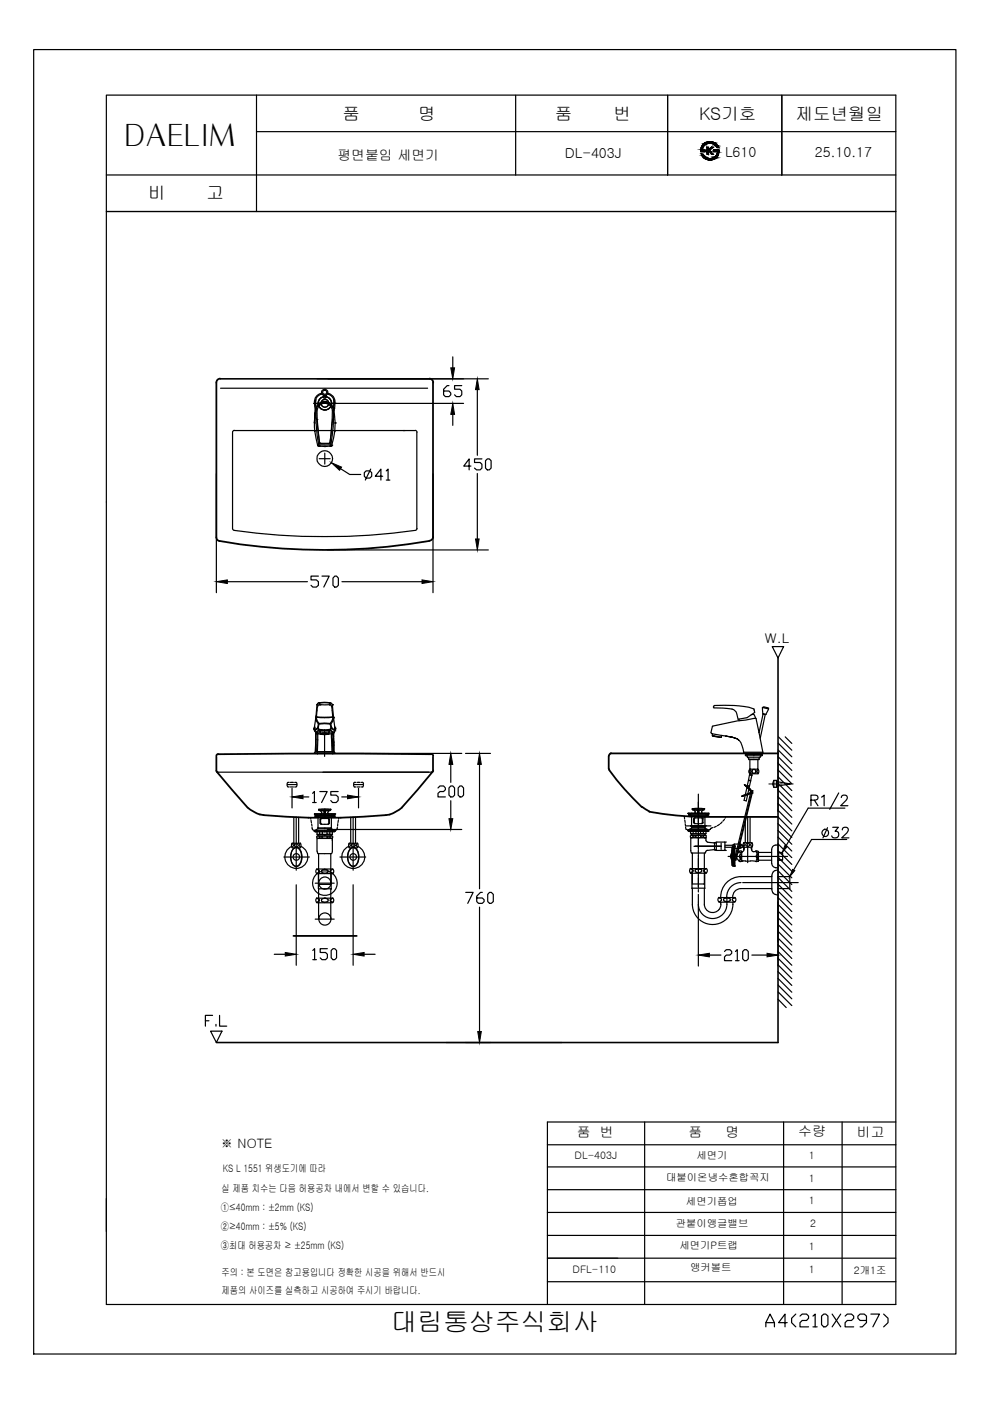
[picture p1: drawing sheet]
<svg xmlns="http://www.w3.org/2000/svg" width="210mm" height="297mm" viewBox="0 0 210 297" stroke-linecap="round" stroke-linejoin="round" font-family="sans-serif">
<!-- layer: YA -->
<g fill="none" stroke="#000" stroke-width=".25">
<path d="M7.1 10.5h195.6v276.6h-195.6zM22.5 20.2h167.4v256.4h-167.4zM22.5 37.1h167.4M54.4 27.9h135.5M54.4 20.2v24.6M109.3 20.2v16.9M141.5 20.2v16.9M148.7 32.7h.2a2.07 2.07 0 0 0 2.1 .9l.7-.4 .4-.8v-.3h-.9v-.3h1.2a1.9 1.9 0 0 1-1.5 2.1 1.9 1.9 0 0 1-2.2-1.2zM149 30.7a2.05 2.05 0 0 1 3.4 .6h-.4a1.64 1.64 0 0 0-1.7-.9 1.64 1.64 0 0 0-1.4 1.4h.6v.3h-.9l.1-.7zM149.9 31.2h.3v.6l.6-.6h.5l-.9 .6 .8 .9h-.3l-.5-.6-.2 .1v.5h-.3zM165.8 20.2v16.9M22.5 44.8h167.4"/>
<path d="M146.2 175.9h3.7M136.7 237.9v38.7M189.9 237.9h-73.8v38.7M116.1 261.9h73.8M116.1 271.8h73.8M116.1 266.8h73.8"/>
</g>
<!-- layer: Dim -->
<g fill="#000" stroke="#000" stroke-width=".21">
<path d="M149.7 33.8h1.7zM150.2 33.9h.8zM150.2 30.1h.7zM150.9 33.6h.8zM151.2 32.1h1.3zM95.6 78h.8l-.4 2.3zM70.3 98.1l2.1 .9-.4 .7zM96 85.5l.4 2.4h-.8zM101.2 80.3l.4 2.3h-.8zM100.8 114.3h.8l-.4 2.3zM45.9 123.3l2.3-.3v.7zM89.5 123l2.3 .3-2.3 .4z"/>
<path d="M61.9 169l2.3-.4v.7zM73.7 168.6l2.3 .4-2.3 .3zM95.2 173.6h.8l-.4 2.3zM95.6 159.7l.4 2.4h-.8zM101.7 159.7l.4 2.4h-.8zM60.5 201.9l2.3 .4-2.3 .4zM74.9 202.3l2.3-.4v.8zM101.3 218.7h.8l-.4 2.3zM148.1 202.5l2.3-.4v.8zM162.6 202.1l2.4 .4-2.4 .4z"/>
<path d="M148.6 31.7l.3 .1zM148.6 31.7l.3 .1z"/>
<path d="M148.6 31.8h.3zM148.6 31.8h.3z"/>
<path d="M148.7 31.3l.3 .1zM148.7 31.3l.3 .1z"/>
<path d="M148.7 31.4l.2 .3 .1-.3zM148.7 31.4l.2 .3h-.3z"/>
<path d="M148.7 32.7l.6 .2-.3-.2zM148.7 32.7l.6 .2h-.5z"/>
<path d="M148.8 31h.4zM148.8 31h.4z"/>
<path d="M148.8 31l.2 .3 .2-.3zM148.8 31l.2 .3h-.3z"/>
<path d="M148.8 32.9l.5 .1zM148.8 32.9l.5 .1z"/>
<path d="M148.9 33l.6 .2-.2-.2zM148.9 33l.6 .2h-.5z"/>
<path d="M149 30.7l.2 .3 .2-.3zM149 30.7l.2 .3h-.4z"/>
<path d="M149 30.7h.5zM149 30.7h.4z"/>
<path d="M149 33.2l.5 .1zM149 33.2l.5 .1z"/>
<path d="M149.5 33.6h2.1zM149.5 33.6h2.1z"/>
<path d="M148.6 32.1h.9zM148.6 32.1h.9z"/>
<path d="M148.6 31.8h.9zM148.6 31.8h.9z"/>
<path d="M148.6 31.8l.9 .2v-.2zM148.6 31.8l.9 .2h-.9z"/>
<path d="M148.6 32l.9 .1v-.1zM148.6 32l.9 .1h-.9z"/>
<path d="M148.6 32.1h.9zM148.6 32.1h.9z"/>
<path d="M149.1 33.3l.7 .1zM149.1 33.3l.7 .1z"/>
<path d="M149.2 30.6l.3 .1 .1-.1zM149 30.7l.2-.1 .3 .1z"/>
<path d="M149.2 33.4l.6 .1zM149.2 33.4l.6 .1z"/>
<path d="M149.3 33.5h.8zM149.3 33.5h.8z"/>
<path d="M149.3 30.5l.3 .1 .3-.1zM149.2 30.6l.1-.1 .3 .1z"/>
<path d="M149.3 30.4h.7zM149.3 30.4l.6 .1z"/>
<path d="M149.4 33.5l.9 .1zM149.4 33.5l.9 .1z"/>
<path d="M149.4 30.4h.8zM149.4 30.4h.8z"/>
<path d="M149.4 30.4h.8zM149.3 30.4h.7z"/>
<path d="M150.2 33.9h.6zM150.3 33.9h.5z"/>
<path d="M149.9 31.2l.3 .6v-.6zM149.9 31.2l.3 .6h-.3z"/>
<path d="M149.9 32.2l.3 .5v-.5zM149.9 32.2l.3 .5h-.3z"/>
<path d="M149.5 33.6h1.1zM149.5 33.6h1.1z"/>
<path d="M149.9 31.8l.7 .3-.2-.3zM149.9 31.8l.7 .3h-.7z"/>
<path d="M149.9 32.1l.3 .1 .2-.1zM149.9 32.1l.3 .1h-.3z"/>
<path d="M149.4 30.3h1.1zM149.4 30.3l.8 .1z"/>
<path d="M149.9 31.8h.6zM149.9 31.8h.5z"/>
<path d="M150.4 32.1l.8 .6-.6-.6zM150.4 32.1l.8 .6h-.3z"/>
<path d="M150.2 30.1h.7zM150.1 30.1h.8z"/>
<path d="M150.1 30.1l1.1 .1zM149.8 30.2h1.4z"/>
<path d="M150 33.8h1.1zM150 33.8l1 .1z"/>
<path d="M149.8 30.2h1.6zM149.6 30.2h1.8z"/>
<path d="M150.8 31.2l-.3 .6 .8-.6zM150.2 31.8l.6-.6-.3 .6z"/>
<path d="M149.6 30.2l1.9 .1zM149.6 30.2l1.9 .1h-2z"/>
<path d="M149.8 33.8h1.6zM149.8 33.8h1.3z"/>
<path d="M149.5 30.3h2.1zM149.4 30.3h2.2z"/>
<path d="M150.5 30.3l1.1 .1zM150.5 30.3l1.1 .1z"/>
<path d="M150.8 30.4h.9zM150.8 30.4h.9z"/>
<path d="M149.5 33.6l1.9 .2 .2-.2zM149.5 33.6l1.9 .2h-1.7zM149.7 33.8h1.7z"/>
<path d="M150.9 33.6h.8zM150.6 33.6h1z"/>
<path d="M151.1 30.4l.7 .1zM151.1 30.4l.7 .1z"/>
<path d="M151.1 30.5h.7zM151.1 30.5h.7z"/>
<path d="M151.1 33.5h.7zM150.9 33.6h.8zM150.9 33.6h.8z"/>
<path d="M151.3 30.5l.7 .2zM151.3 30.5l.7 .2z"/>
<path d="M151.3 33.4l.5 .1v-.1zM151.1 33.5l.2-.1 .5 .1z"/>
<path d="M151.5 30.7l.6 .1-.1-.1zM151.5 30.7l.6 .1h-.4z"/>
<path d="M151.5 33.3h.5zM151.3 33.4h.5z"/>
<path d="M151.6 33.2h.4zM151.5 33.3h.5z"/>
<path d="M151.7 30.8l.5 .2-.1-.2zM151.7 30.8l.5 .2h-.4z"/>
<path d="M151.8 33l.2 .2 .2-.2zM151.8 33l.2 .2h-.4z"/>
<path d="M151.8 31l.6 .3-.2-.3zM151.8 31l.6 .3h-.4z"/>
<path d="M151.8 33h.4zM151.8 33h.4z"/>
<path d="M152 32.6l.3 .1zM152 32.6l.3 .1z"/>
<path d="M152 32.7l.2 .3 .1-.3zM152 32.7l.2 .3h-.4z"/>
<path d="M152.1 32.2l.3 .1zM152.1 32.2l.3 .1z"/>
<path d="M152.1 32.3l.2 .3 .1-.3zM152.1 32.3l.2 .3h-.3z"/>
<path d="M151.3 31.8h1.2zM151.2 31.8h1.3zM151.2 31.8h1.3zM151.2 31.8h1.3z"/>
<path d="M151.2 31.8l1.3 .2v-.2zM151.2 31.8l1.3 .2h-1.3z"/>
<path d="M151.2 32l1.3 .1v-.1zM151.2 32l1.3 .1h-1.3z"/>
<path d="M151.2 32.1h1.3zM151.2 32.1h1.3zM151.2 32.1h1.3z"/>
<path d="M152.1 32.1h.4zM152.1 32.1l.3 .1z"/>
</g>
<!-- layer: MAIN -->
<path d="M163.7 137.1h2.4l-1.1 2.4zM44.6 218.6h2.5l-1.2 2.4z" fill="none" stroke="#000" stroke-width=".25"/>
<!-- layer: Dim -->
<g fill="none" stroke="#000" stroke-width=".25">
<path d="M96 75.7v2.3M67.2 80.3h36.3M67.3 85.5h31M67.7 97.3h2.3M68.9 96.1v2.3M72.2 99.4l2 1.2h2.3M77.6 99.8h.8l.4 .4v.8l-.4 .4h-.8l-.4-.4v-.8zM78.6 99.5l-1.1 2.3M81.9 99.8l.4-.3v2.3M95.2 81.8h-.4l-.7 .7v1.2l.3 .4h.8l.4-.4v-.4l-.4-.4h-1.1M96 87.9v2.3M97.9 81.8h-1.5v.7h1.1l.4 .4v.8l-.4 .4h-.7l-.4-.4"/>
<path d="M99.9 98.8h-1.6l1.2-1.5v2.3M101.2 82.6v13.9M102.2 97.3h-1.6v.8h1.2l.4 .3v.8l-.4 .4h-.8l-.4-.4M102.9 97.7l.4-.4h.4l.4 .4v1.5l-.4 .4h-.4l-.4-.4zM45.9 100.5v25.2M69.5 116.6h34M81.1 101h-1.5l1.2-1.5v2.3M81.9 101.8h.8M91.8 100.5v25.2M101.2 100.4v13.9M48.2 123.3h17M67.5 122.1h-1.6v.9h1.2l.4 .3v.8l-.4 .4h-.8l-.4-.4"/>
<path d="M68.3 122.1h1.5l-1.1 2.4M71 122.1h.4l.3 .5v1.5l-.3 .4h-.4l-.4-.4v-1.5zM72.5 123.3h17M68.8 155.8v3.9M68.8 159.9v.5M69.4 159.7h28.5M98.7 159.7h5.3M157.7 159.5h4M46.1 163.7h45.5M60.9 166.3h2.1M61.9 167.1v4.2M64.2 169h1.3"/>
<path d="M66.3 168.2l.4-.4v2.4M66.3 170.2h.7M67.1 176h3.5M67.8 167.8h1.6l-1.2 2.4M69.4 175.9h28.5M71.7 167.8h-1.6v.8h1.2l.4 .4v.7l-.4 .5h-.8l-.4-.5M72.5 169h1.2M75 166.3h2.1M76 167.1v4.2M92.9 167.1l.4-.5h.8l.3 .5v.3l-.3 .4h-.8l-.4 .4v.8h1.5M95.6 166.6h.4l.4 .5v1.5l-.4 .4h-.4l-.4-.4v-1.5zM95.6 162.1v3.8"/>
<path d="M95.6 169.8v3.8M97.5 166.6h.4l.4 .5v1.5l-.4 .4h-.4l-.4-.4v-1.5zM101.7 162.1v26.3M148.1 168.4v5.8M148.1 175.8v.5M62.8 187.6v17.1M74.9 187.6v17.1M98.7 189.2h1.6l-1.1 2.3M101.7 192.3v26.4M102.3 189.2h-.4l-.8 .8v1.1l.4 .4h.8l.3-.4v-.3l-.3-.4h-1.2M103.8 189.2h.4l.4 .4v1.5l-.4 .4h-.4l-.4-.4v-1.5zM148.1 191.3v13.5"/>
<path d="M165 191.3v13.5M58.2 202.3h2.3M66.3 201.5l.4-.4v2.4M66.3 203.5h.8M69.4 201.1h-1.5v.8h1.1l.4 .4v.8l-.4 .4h-.7l-.4-.4M70.2 201.5l.4-.4h.4l.4 .4v1.6l-.4 .4h-.4l-.4-.4zM77.2 202.3h2.3M150.4 202.5h2.5M153.6 201.7l.4-.3h.8l.3 .3v.4l-.3 .4h-.8l-.4 .4v.8h1.5M155.9 201.7l.4-.3v2.3M155.9 203.7h.8M157.5 201.7l.3-.3h.5l.4 .3v1.6l-.4 .4h-.5l-.3-.4z"/>
<path d="M159.4 202.5h3.2M94.6 221h24.5M166.1 237.9v38.7M178.5 237.9v38.7M116.1 257.1h73.8M116.1 252.2h73.8M116.1 247.4h73.8M116.1 242.7h73.8"/>
<circle cx="68.9" cy="85.5" r="1.42"/>
</g>
<!-- layer: AM_3 -->
<path d="M116.1 266.8h14.9" fill="none" stroke="#000" stroke-width=".21"/>
<!-- layer: OUT-LINE -->
<g fill="none" stroke="#000" stroke-width=".38">
<path d="M46.7 80.3a.83 .83 0 0 0-.8 .8v32.8a.83 .83 0 0 0 .7 .8M91 80.3a.83 .83 0 0 1 .8 .8M91.8 81.1v32.8M46.6 114.7a130.6 130.6 0 0 0 44.4 0M91.8 113.9a.91 .91 0 0 1-.8 .7M46.3 159.9l15-.1 30.1 .1M46.3 159.9l-.4 .3M91.5 159.9l.3 .3M129.4 159.8l-.3 .5M129.6 159.7h35.4M129.6 159.7l-.2 .1M45.9 160.4v3l.3 .3"/>
<path d="M46 163.7l6.5 7.5a6.5 6.5 0 0 0 3.4 1.6M82.6 172.7l-.8 .1M85.2 171.2l-1.2 .9-1.4 .6M91.7 163.7l-6.5 7.5M91.8 160.4v3M91.8 163.4l-.2 .3M129.1 160.3l.1 2.9M129.2 163.3a56.7 56.7 0 0 0 6.9 7.8M136.1 171l1.6 1.1M62.2 198.4h13.4"/>
</g>
<!-- layer: OUTLINE -->
<path d="M55.9 172.8a142.7 142.7 0 0 0 25.9 0M137.7 172.1a67.2 67.2 0 0 0 11.6 1.1h15.7" fill="none" stroke="#000" stroke-width=".38"/>
<!-- layer:   -->
<g fill="none" stroke="#000" stroke-width=".25">
<path d="M60.9 166.5l.1 .3h.3M61.3 165.9h-.3l-.1 .3M61.6 166.8h.6M61.6 165.9h.6M62.5 165.9h.3l.2 .3M63 166.5l-.2 .3h-.3M65.9 173.4v.3M65.9 173.9l.1 .5M66.1 174.7l.1 .4M66.2 175.4l.2 .6h.7M71.5 175.4l-.1 .6h-.8M71.6 174.6v.5"/>
<path d="M71.7 173.9v.5M71.8 173.4v.3M75 166.5l.1 .3h.4M75.5 165.9h-.4l-.1 .3M75.7 166.8h.7M75.7 165.9h.7M76.6 165.9h.3l.2 .3M77.1 166.5l-.2 .3h-.3M145.1 173.1v.5M145.2 173.9l.1 .5M145.3 174.6l.1 .5M145.4 175.4v.5h.3"/>
<path d="M146 175.9h.3M149.8 175.9h.3M151.2 175.4l-.5 .2-.1 .3h-.3M151.9 175.2l-.5 .2M152.6 174.8l-.5 .3M153.1 174.3l-.4 .3M153.6 173.7l-.3 .4M153.9 173.2l-.2 .3"/>
</g>
<!-- layer: CEN -->
<path d="M148.1 174.2v2.2M148.1 176.9v.5M148.1 177.9v2.6M163 166.2h1.8M165.3 166.2h.5M166.4 166.2h1.8M148.1 181v.5M148.1 182v2.6M148.1 185.1v.5M148.1 186.1v2.2" fill="none" stroke="#000" stroke-width=".21"/>
<!-- layer: B -->
<g fill="none" stroke="#000" stroke-width=".25">
<path d="M46.8 82.3h43.9M49.7 91.3h38.3M49.7 91.2l-.3 .2-.1 .3v20.3l.2 .4a133.6 133.6 0 0 0 38.5 .1M88 91.2l.4 .4M88.4 91.7v20.4M88.4 112l-.3 .4M165 159.4v12.6"/>
<circle cx="68.9" cy="97.2" r="1.66"/>
</g>
<!-- layer: Y -->
<path d="M46.7 80.3h44.3M165 139.5v81.5h-119.1" fill="none" stroke="#000" stroke-width=".34"/>
<!-- layer: HIDDEN -->
<path d="M163.8 166.2h.3M164.1 165.5h.5v1.4h-.5zM164.1 165.5a1.12 1.12 0 0 0 0 1.4M164.6 165.7l3 .5-3 .5" fill="none" stroke="#000" stroke-width=".25"/>
<!-- layer: 002 -->
<path d="M85.5 91.3h.4" fill="none" stroke="#000" stroke-width=".25"/>
<!-- layer: 0 -->
<g fill="none" stroke="#000" stroke-width=".25">
<circle cx="68.9" cy="85.5" r="1.42"/>
<circle cx="68.9" cy="85.5" r=".83"/>
</g>
<!-- layer: 7 -->
<g fill="none" stroke="#000" stroke-width=".25">
<path d="M66.7 89.7v1.7l.6 3M66.7 89.7h.1M66.9 86.7l-.2 3zM66.9 86.7h.1M67 84.7l-.1 .7 .1 .7M67.1 88.9l-.1-1.8 .3-.9a1.8 1.8 0 0 1 1.3-.8h.5a1.8 1.8 0 0 1 1.6 1.7v1.5l-.1 .3M67.1 88.9h.1M67.1 88.9l.1 .1M67.2 89h.1M67.2 89l.1 1M67.3 90l.4 3.9M67.3 90h.1"/>
<path d="M67.3 94.4l.2 .1M67.3 94.4h.1M67.5 94.5h.1M67.5 94.5l.2 .1M67.5 85.9a1.72 1.72 0 0 1 2.7 0M67.6 85.5a1.9 1.9 0 0 1 3.1 1.4 26.9 26.9 0 0 1-.7 7.4h-2.3a25.8 25.8 0 0 1-.6-8zM67.7 94.6h.1M67.7 93.9l.1 .1M67.8 93.9l.1 .1h2.1M67.8 94l.1 .1h1.9M67.8 94h.1M67.8 94.6l1.1 .1"/>
<path d="M68.2 83.4a2.11 2.11 0 0 0-1.5 2.9l.2 .8M68.3 83.5l-.8 .4a1.53 1.53 0 0 0-.6 1.6v1.2M68.3 83.5l-.3 .1M68.6 83.8a.67 .67 0 0 1-.3-1 .67 .67 0 0 1 1.1 0 .67 .67 0 0 1-.2 1M68.6 83.8h.3h-.3M68.6 84.2l.3 .2 .2-.2M68.6 83.8v.5M68.9 94.7h.1M68.9 83.8h.3h-.3M69.1 83.8v.5M69.4 83.5l.8 .4a1.53 1.53 0 0 1 .6 1.6l-.1 .9M69.5 83.5l.2 .1"/>
<path d="M69.5 83.4a1.82 1.82 0 0 1 1.5 1.9l-.2 1.8M69.8 94.1h.1M70 94.6h.1M70 94h.1M70 94l-.2 .1M70 94.6l-1.1 .1M70.2 94.5h.1M70.2 94.5l-.2 .1M70.3 94.5h.1M70.3 94.4h.1M70.3 94.4v.1M70.4 90l-.4 3.9 .5-6.8a1.63 1.63 0 0 0-1.7-1.6 1.63 1.63 0 0 0-1.6 1.6l.6 6.8"/>
<path d="M70.4 90h.1M70.6 89h.1M70.6 88.9h.1M70.6 88.9v.1M70.6 89l-.2 1M70.7 86.4h.1M70.7 86.4v.1M70.8 86.7l.3 3M70.8 86.7h.1M70.8 86.6h.1M70.8 86.6l-.1-.1 .1 .2M70.8 86.6v.1"/>
<path d="M70.8 84.8l.1 .6-.1 .7M71 89.6l.1 .1M71 89.7h.1M71.1 89.7l-.1 1.7-.7 3M71.1 89.7h.1M66.6 154.5h.1M66.7 154.2h.1M66.7 154.2l-.1 .3 .1-.3M66.7 159.7h4.3M66.7 155h.1M66.7 155l.3 .3M66.9 158v1.4v-1.4"/>
<path d="M66.9 156.2v.3v-.3M66.9 156.5v.9zM66.9 157.4v.6zM66.9 155.8v.4v-.4M67 152.2l.1 .6M67 155.6l-.1 .2 .1-.2M67 155.3h.1M67 155.3v.3v-.3M67 152.2h.1M67 152.1h.1M67 152.1v.1M67 152.2l-.3 2"/>
<path d="M67 155.3l.2 .2M67 152h.1M67.1 152a1.76 1.76 0 0 0 .5 1.4M67.1 152.8l.4 .7 .1-.1M67.1 152h3.5M67.1 152h.1M67.1 155.3l.8 .1M67.1 152.8h.1M67.1 155.3l-.1 .1M67.1 159.7h.1M67.2 155.5h.1M67.2 152l.8 .2 2.5-.2"/>
<path d="M67.2 155.6l-.1 3.8M67.2 155.6h.1M67.2 155.5v.1M67.2 149.4h.1M67.2 149.5h.1M67.2 149.5l-.1 2.5M67.2 149.4v.1M67.2 155.5l.1 .1M67.3 159.7h.1M67.3 159.7v.1zM67.3 155.6v3.8M67.3 154.3l-.6 .5-.1-.3 .1 .5"/>
<path d="M67.3 154.3v.1M67.3 155.6l.8 .1M67.5 153.5l-.2 .8M67.5 149l-.3 .4M67.6 154.8l-.3-.4-.6 .6M67.6 154.8l.1 .1-.6 .4M67.6 154.8l-.6 .5M67.6 153.4h2.4M67.6 153.5h2.4l.2 .9-.2 .3h-2.3l-.2-.3zM67.7 154.9h1.1M67.8 149.4h-.1a1.05 1.05 0 0 0-.5 1.3l-.1 1.3M67.8 149.4h.1"/>
<path d="M67.8 149h2M67.8 149.4h2.1M67.8 155v.3M67.9 155.6l.9 .2 .9-.2M67.9 155.3v-.1v.4M67.9 155.5h1.8M67.9 155.6a2.42 2.42 0 0 1 1.8 0M68 155.6l.4-.1h1.2a1.28 1.28 0 0 1-1.6 .1zM68.8 155h.8l.2 .2M68.8 155h-.7l-.3 .2M68.8 154.7v1.1M69.7 155.3v-.1v.4"/>
<path d="M69.8 155v.3M69.8 149.4h.1M69.9 149.4h.1a1.15 1.15 0 0 1 .4 1.3l.2 1.3M70 154.9l.6 .4M70 154.9h-1.2M70 153.4l.1 .1M70 154.8l.7 .5M70 154.8v.1M70.1 149l-1.3-.1-1.3 .1h.3l-.1 .2 .1 .2M70.1 149h-.3v.4M70.1 149l.4 .4M70.1 153.5l.2 .8"/>
<path d="M70.3 154.4l-.3 .4M70.3 154.4l.7 .6M70.3 155.6l.1 3.8M70.3 154.3l.7 .5v-.3v.5l-.3 .3M70.3 155.6l-.8 .1M70.3 154.3v.1M70.4 152.1h.1M70.5 155.6l.1 3.8M70.5 155.6h.1M70.5 149.5h.1M70.5 149.4h.1M70.5 149.5l.2 2.3-.1 .2"/>
<path d="M70.5 149.4v.1M70.5 155.5h.1M70.5 155.5l-.2 .1M70.6 152a1.76 1.76 0 0 1-.6 1.4M70.6 159.7h.1M70.6 159.7v.1zM70.6 155.3h.1M70.6 152h.1M70.6 155.3l-.9 .1M70.6 152.8l-.5 .7M70.6 152.8h.1M70.7 152h.1"/>
<path d="M70.7 155.3h.1M70.7 152.1h.1M70.7 152.1v.1M70.7 152.2l-.1 .6M70.7 155.6v.2v-.2M70.7 156.2v.3v-.3M70.7 156.8l.1 .6zM70.7 156.5v.3v-.3M70.7 155.8v.4v-.4M70.7 155.3l-.2 .3M70.7 155.3v.3v-.3M70.7 152.2h.1"/>
<path d="M70.7 152.2l.3 2M70.8 159.4h-3.9l-.2 .3h4.1M70.8 159.4v-1.4v1.4M70.8 159.4l.2 .3h-2.2M70.8 157.4v.6zM71 154.2h.1M71 155h.1M71 154.2v.3zM71 154.5h.1M150.8 155.3l.1 .2M150.9 155.5l.2 .1M151 156l1.9 .3"/>
<path d="M151 154.1l-.3 1.2M151.1 155.6v.5l1.8 .2M151.1 155.6l1.9 .3M151.1 153.9l-.1 .1M151.2 156.1l1.5 .3M151.3 156.1h.1M151.3 149.9l.1 .1 2.8 .2a1.7 1.7 0 0 1 2 1.1l.3 1.2 1.9-.3 1.6-1.1-.2-.8M151.4 149.7l-.2 .2M151.4 149.6a22.6 22.6 0 0 1 8.4 .7M153 155.9l.9 .2M153 155.9l-.1 .4M153.9 156.1l1.4 .2-1.4-.2"/>
<path d="M155.3 156.3l1.3 .6zM156.6 156.9a4.8 4.8 0 0 1 1.1 2.8h3.9M156.7 152.5v.3M159 159.7v.3M159.8 151.4l.4 .9M159.8 151.5h-.5M160.3 152.4l-3.9 .4-5.2 1.1M160.3 152.4l.6 2.9M160.7 159.7v.3M160.9 155.3l.8 4.4M161.7 150l1.2 .3-.1-.2M161.7 150l.1 1.3"/>
<path d="M161.7 151.4l.5 .1M161.7 151.4l.6 .1M161.8 151.4h.1M161.8 151.4l-.9 3.9M161.9 150h.1M161.9 150h-.2M161.9 149.9l.9 .2M162.2 151.5h.1M162.2 151.5l-1 5M162.8 150.1h.1M163 150.3l-.7 1.2M68.9 173.2h.1"/>
<path d="M145.4 175.1h5.3M149.7 175.1h-3.3h3.3M157.3 168.8h.1M157.8 166.3l.3 .3zM157.8 166.3l.6 .4M158 168.7l-.7 .1 .3-.2-.3 .2M158 160.1v-.1h3.7v.1M158.1 160.1l.1 .1M158.1 166.6l1.1 1.1M158.1 168.5l.5-.1zM158.1 168.5h.1M158.1 160.2h3.4"/>
<path d="M158.4 160.2l.1 .2M158.4 160.4v.1M158.4 166.6l.5 .1-.7 3.1-.4-.1zM158.5 160.5l.2 .2M158.5 166.9h.1M158.5 166.9l.4 .3M158.5 166.6h.1M158.5 166.9l.3 .2M158.6 168.4h-.1M158.6 160.7h2.4M158.7 165.5l-.3 1.1 .5 .1M158.7 165.5l.5 .1-.3 1.1"/>
<path d="M158.7 160.8v.3h2.2v-.3M158.7 165.4v.1M158.8 167.2h.1M158.8 167.1l.1 .1M158.8 167.1l.5 .5M158.9 167.2h.1M158.9 166.7h.1M158.9 163.1l.2 .1M158.9 164.3l.5 .1M159 163.1a.83 .83 0 0 0 0 1M159 161.1v2h1.7v-2M159 164.1h1.7"/>
<path d="M159 164.1l-.1 .2M159 164.3h-.1M159.1 168.2h.1M159.1 168.3l-.6 .2M159.1 168.2l-1.5 .5M159.1 167.6l.1 .1M159.1 168.1h.1M159.1 165.5h.1M159.1 168.1l-1.5 .5M159.1 168.1v.1M159.1 163.3l.1 .3-.3 .4M159.2 167.7h.1"/>
<path d="M159.2 168.1l-3.5 14.2M159.2 167.7l-.1 .4M159.2 167.7v.1M159.2 167.6h.1M159.2 167.6h.3v.2h-.3M159.2 167.8l-.1 .2 .1 .1M159.2 167.6v.1M159.2 167.6l.3 .1M159.2 167.6v.2M159.2 167.8v.3M159.4 167.8v.1M159.4 164.4h.1"/>
<path d="M159.4 167.9l-3.5 14.5M159.4 164.4l-.2 1.1-.5-.1M159.4 164.4l-.5-.1-.2 1.1M159.5 167.8v.4l-.1-.3M159.5 164.1l-.1 .3M159.5 168.1h.1M159.5 168.1v-.3v.3M159.5 167.7h.1M159.5 168.1l-3.5 14.3M159.6 163.3a.4 .4 0 0 0 0 .6 .4 .4 0 0 0 .6-.2M159.6 163.2l.3-.1 .2 .1M160.1 163.3l.1 .1"/>
<path d="M160.2 163.4v.3M160.6 163.3l-.1 .3 .2 .3M160.7 163.2h-.1M160.7 163.1a.83 .83 0 0 1 0 1M161.2 160.4l-.3 .3M161.3 160.2l-.1 .2M161.7 160.1l-.1 .1M165 179v20.7"/>
<circle cx="68.9" cy="83.2" r=".44"/>
<circle cx="68.9" cy="85.5" r="1.42"/>
</g>
<!-- layer: CENTER -->
<path d="M66.5 85.5h4.8M148.1 170.1v1.6M148.1 172.2v.5M148.1 173.2v2.6M148.1 176.3v.5M148.1 177.3v2.6M148.1 180.4v.5M148.1 181.4v2.6M148.1 184.5v.5M148.1 185.5v2.6M148.1 188.6v.5M148.1 189.6v1.7" fill="none" stroke="#000" stroke-width=".25"/>
<!-- layer: ORTHO$4 -->
<path d="M68.8 159.2h.1" fill="none" stroke="#000" stroke-width=".25"/>
<!-- layer: ORTHO$3 -->
<path d="M68.8 159.2h.1" fill="none" stroke="#000" stroke-width=".25"/>
<!-- layer: 6 -->
<g fill="none" stroke="#000" stroke-width=".25">
<path d="M61.8 179.5a2.43 2.43 0 0 0-.9 3.7 2.43 2.43 0 0 0 3.8 0 2.43 2.43 0 0 0-.9-3.7M61.9 178.9l.3 .3-.3 .4M62 178.7a.83 .83 0 0 0 0 1l.4 .1M62 178.8h1.7M62.2 179.9a1 1 0 0 1 1.1-.1 1 1 0 0 1 .6 .9 2.71 2.71 0 0 1-.7 3 1.29 1.29 0 0 1-1.5-1.5 2.89 2.89 0 0 1 .5-2.3zM62.3 173.2v5.6M62.8 173.2v11.3M63.3 173.3v5.5M63.7 178.7a.83 .83 0 0 1 0 1l-.5 .1M63.7 178.9l-.3 .3 .4 .4M73.9 179.5a2.43 2.43 0 0 0-.9 3.7 2.43 2.43 0 0 0 3.8 0 2.43 2.43 0 0 0-.9-3.7M74 178.9l.3 .3-.3 .4"/>
<path d="M74 178.8h1.7M74.1 178.7a.83 .83 0 0 0 0 1l.4 .1M74.3 179.9a1 1 0 0 1 1-.1 1 1 0 0 1 .6 .9 2.71 2.71 0 0 1-.7 3 1.29 1.29 0 0 1-1.5-1.5 2.89 2.89 0 0 1 .6-2.3zM74.4 173.3v5.5M74.9 173.2v11.3M75.4 173.2v5.6M75.8 178.7a.83 .83 0 0 1 0 1l-.5 .1M75.9 178.9l-.3 .3 .3 .4M155.2 179.6v3.9M155.3 179.6l-.2 2 .2 1.9M155.3 179.5v.1M155.4 179.5l-.1 .1"/>
<path d="M155.4 179.8h.3M155.4 179.5v4.1l-.1-4M155.4 179.9h.3M155.4 179.5h.2M155.4 179.7h.3M155.4 179.6h.3M155.6 179.5h.1M155.7 179.5h.1v4.1h-.1zM157.6 178.8l.3 .3-.3 .4M157.7 179.6h1.7v.8l.4 .2M157.7 180h.1l-.1 .1M157.7 178.7h1.7"/>
<path d="M157.7 179.6v.6M157.7 178.7a.83 .83 0 0 0 0 .9M157.8 179.6v.4M158 173.2v5.5M158.5 173.2v9.7M159 173.2v5.5M159.3 179.6v.4M159.4 180v.1M159.4 178.7a.83 .83 0 0 1 0 .9M159.5 178.8l-.3 .3 .3 .4M164.5 179.2h.5M164.5 179.2a.94 .94 0 0 0-.9 .9v3a.87 .87 0 0 0 .9 .9"/>
<path d="M60.2 181.7h5.4M62.2 180a.92 .92 0 0 1 .9-.2 .92 .92 0 0 1 .6 .8 2.42 2.42 0 0 1-.7 3 1.3 1.3 0 0 1-1.3-1.5l.1-1.2zM72.1 181.7h5.4M74.3 180a.92 .92 0 0 1 .9-.2 .92 .92 0 0 1 .6 .8 2.49 2.49 0 0 1-.7 3 1.3 1.3 0 0 1-1.3-1.5v-1.2zM154.4 181.6h12.6M155.1 180.9l-.2 .7 .2 .7M155.3 183.5h.4M155.4 181.7h.3M155.4 180.7h.3M155.4 183.3h.3M155.4 183.4h.3M155.4 183h.3"/>
<path d="M155.4 183.1h.3M155.4 182.7h.3M155.4 182.8h.3M155.4 182.9h.3M155.4 183.2h.3M155.4 182.4h.3M155.4 180.6h.3M155.4 182.6h.3M155.4 182.1h.3M155.4 182.2h.3M155.4 182.3h.3M155.4 182.5h.3"/>
<path d="M155.4 181.8h.3M155.4 181.9h.3M155.4 182h.3M155.4 181.5h.3M155.4 181.2h.3M155.4 181.4h.3M155.4 181.3h.3M155.4 181.1h.3M155.4 181h.3M155.4 180.9h.3M155.4 180.8h.3M155.4 180.5h.3"/>
<path d="M155.4 180.4h.3M155.4 180.3h.3M155.4 180.2h.3M155.4 180.1h.3M155.6 183.6h-.2h.3M155.6 183.6h.1M155.7 183.6h.1M155.8 181.2h.4M156.2 181.2v.8h-.4M156.2 182l.4 .5M156.6 180.7l-.4 .5M156.8 182.6l.2-.4 .2 .4"/>
<path d="M156.9 181.2a.4 .4 0 0 1 .3 .4 .4 .4 0 0 1-.3 .3zM157.2 180.5l-.2 .4-.2-.4M157.3 182.5h.1M157.3 180.7h.1M157.3 180.5a.44 .44 0 0 0-.7 .1M157.3 182.6h.1M157.4 180.6h-.1v2a.44 .44 0 0 1-.7-.1M157.6 182.6h-.3M157.6 182.5l2.6 .1M157.7 180.2l-.3 .4M160.2 180.4l.6 .2M160.2 180.5l-.4 .1"/>
<path d="M160.4 180.4l.1 .5 .2-.4M160.4 181.2a.35 .35 0 0 1 .3 .4 .35 .35 0 0 1-.3 .3zM160.7 182.6l-.2-.5-.1 .6M160.8 182.5l-.6 .1M160.8 180.6v2v-.2h2.8M160.8 180.7h2.8M164.5 184h.5M165 180.7l.9 .1v1.5l-.9 .1M165 180.7l.9 .1M165.1 180.7v1.7M165.9 182.3l-.9 .1"/>
<circle cx="62.8" cy="179.2" r=".38"/>
<circle cx="74.9" cy="179.2" r=".38"/>
<circle cx="158.6" cy="179.1" r=".38"/>
<circle cx="62.8" cy="181.7" r=".7"/>
<circle cx="74.9" cy="181.7" r=".7"/>
</g>
<!-- layer: 3 -->
<g fill="none" stroke="#000" stroke-width=".25">
<path d="M66.6 176.2h4.5M66.7 172.6h4.3M66.7 172.6l.1 .1M66.7 172.6h.1M66.7 172.5h4.3M66.8 172.7v.2M66.8 173.1v.1M66.8 176.2v.1M66.8 173.1h.1M66.8 172.9h.1M66.8 173.2h.1M66.8 172.7h.1"/>
<path d="M66.8 176.3h.1M66.8 173.2h4.1M66.8 173.1h4.1M66.8 172.9h4.1M67.1 172.9v.1M67.2 177.3v.3M67.2 177.3l.2-.1 .3 .1M67.2 177.6l.2 .1 .3-.1M67.2 176.4l.1 .5h3M67.2 177.9v2.6M67.3 177.8h3.2v2.7l-.2 .5M67.3 176.9h.5"/>
<path d="M67.4 175.7l-.8 .5h4.5M67.4 175.4l.1 .3M67.4 176.9v.3h2.9v-.3M67.4 173.2v2.5M67.4 175.5h2.9M67.4 175.7h2.9M67.5 171.7h2.6l-.1 .1h-2.4zM67.6 171.5v.1M67.7 171.6h2.4M67.7 177.3h.6v.3h-.6zM67.8 176.4v.5h.6M67.8 173.8v.8"/>
<path d="M67.9 173.7l.2-.2 1.7 .1v.9l-.2 .2M67.9 174.5l.2 .2M67.9 171.9l-.1-.1 .9 .1M68 173.8v.8M68 171.9l.2 .3M68 174.5l.2 .2M68.1 174.8h1.5M68.1 172.5h-.1M68.2 172.2v.2M68.2 173.5l-.2 .2M68.4 176.4v.5M68.4 177.3l.5-.1 .5 .1"/>
<path d="M68.4 177.6l.5 .1 .5-.1M68.4 176.9h1M68.7 171.9h.3M68.7 171.9v.6M68.8 171.8v.6M68.9 172.4l-.1 .1M68.9 171.8v.7M69 171.9v.6M69.3 176.4v.5h.6v-.5M69.4 177.3h.6v.3h-.6zM69.5 173.5l.2 .3v.7l-.2 .2M69.5 172.2l.1 .2"/>
<path d="M69.6 172.5h.1M69.7 171.9l-.2 .3M69.8 171.8l-.8 .1M69.9 171.8l-.1 .1M70 176.9h.5M70 177.3l.3-.1 .2 .1M70 177.6l.3 .1 .2-.1M70.1 171.5l.1 .1M70.3 177.8h.1M70.3 175.4l-.1 .3M70.3 173.2v2.5M70.3 175.7l.8 .5"/>
<path d="M70.5 176.4v.5h-.2M70.5 177.3v.3M70.6 172.9v.1M70.9 173.2h.1M70.9 172.9h.1M70.9 173.1h.1M70.9 172.7h.1M70.9 176.2l-4.1 .2M70.9 172.7v.2M70.9 173.1v.1M71 172.6h.1M71 172.6l-.1 .1h-4.1"/>
<path d="M145.8 176h4.5M145.9 172.5l.1 .1h4.1M145.9 172.4v.1M145.9 172.5h4.3M145.9 172.4h.1M145.9 172.4h4.3M146 176.1v.1M146 176.2h.1M146 172.6h.1M146 173.1h.1M146 176.3h4.1M146 172.6v.1"/>
<path d="M146 173v.1M146 173.1h4.1M146.1 172.7h.1M146.1 173h.1M146.1 172.8h4M146.1 172.9h4M146.4 172.8v.1M146.4 177.2v.3M146.4 176.3l.1 .5h3.1l.1-.5M146.4 177.2l.3-.1 .3 .1M146.4 177.5l.3 .1 .3-.1M146.5 177.7v2.7"/>
<path d="M146.6 175.3l.1 .3M146.6 173.1v2.5M146.6 176.8v.3M146.6 175.6l-.8 .4M146.6 175.6h2.9M146.6 175.4h2.9M146.6 175.9h2.9M146.8 171.5v.2h2.5l.1-.2M146.8 171.5h2.5M146.8 171.4v.1M146.9 171.5h2.4M146.9 177.2h.6v.3h-.6"/>
<path d="M146.9 177.2v.3M147 176.3v.5h-.5M147.1 171.7l.8 .1M147.1 173.6v.8M147.1 171.7l.3 .4M147.1 174.4l.2 .2M147.1 179.4h5.8h-5.5M147.2 174.4l.2 .2M147.2 173.6v.8M147.3 173.4h1.6l.2 .2M147.3 174.6h1.6M147.3 173.4l-.2 .2"/>
<path d="M147.3 172.4h-.1M147.4 172.1v.2M147.4 173.4l-.2 .2M147.6 176.3v.5h.5M147.6 177.5l.5 .1M147.9 171.8v.6M148 172.4l.2-.1-.1 .1M148 171.7v.6M148.1 177.1l-.5 .1M148.1 171.7l.1 .6M148.1 177.1l.5 .1M148.2 171.8v.6"/>
<path d="M148.5 176.3v.5h.6v-.5M148.6 176.8h-.5M148.6 177.2h.6v.3h-.6zM148.6 177.5l-.5 .1M148.7 173.4l.2 .2M148.8 172.1v.2M148.8 172.4h.1M148.9 174.4l-.2 .2M148.9 173.6v.8M149 171.8l-.3 .3M149 171.8l.1-.1-1.2 .1M149 173.6v.8"/>
<path d="M149.1 174.4l-.2 .2M149.2 176.8h.5M149.2 177.2l.3-.1 .2 .1-.1 .4-.4-.1M149.3 171.4l.1 .1M149.4 177.6h.1M149.5 175.3l-.1 .3M149.5 173.1v2.5M149.5 176.8v.3h-2.8M149.5 175.6l.8 .4M149.6 177.6l-3.1 .1M149.6 177.6l.1 .7 .3 .2M149.8 172.8v.1"/>
<path d="M150 178.6l1.3 .1M150.1 173h.1M150.1 172.7h.1M150.1 176.2h.1M150.1 172.6h.1M150.1 173.1h.1M150.1 172.6v.1M150.1 173v.1M150.1 176.1v.1M150.2 172.4h.1M150.2 172.4v.1M150.2 172.5l-.1 .1"/>
<path d="M151.6 178.6v.1M151.6 178.6h.3M151.6 178.6l-.2 .1M151.9 178.7h-.4v1.5h.4M151.9 178.6v1.7M152.9 178.7v1.4M153.6 178.5l.1 .1M153.7 178.7l-.1 1.6M153.7 179.2h2M153.7 179.6h2M154 178.5l-2.1 .1M155.4 179.6l.4 .3h1.1"/>
<path d="M155.6 179.6h.1M155.7 179.2h-.1M155.7 179.2h.1M155.8 179.6h-.1M155.8 179.2h.1M155.8 179.2v.4M156.9 179.6h.7M156.9 179h-1.1l-.4 .2M156.9 179l.4 .2M157 179.2h.1M157 179.2h-.1M157 179.6h.1"/>
<path d="M157.3 179.6l-.4 .2M157.6 179.2h-.7l.1 .4M157.6 179.2v.4zM67.3 180.5l.1 .5M67.4 181h2.9M67.5 181v6.5h2.6v-6.5M70 187.4h.1M146.5 180.3l.1 .5M146.8 180.9v6.5h2.5v-6.5M149.6 180.6l-.1 .2-2.9 .1M150 180.3l-.4 .3M151.3 180.1l-1.3 .2"/>
<path d="M151.4 180.1l.2 .1M151.6 180.2h.1M151.6 180.2h.3M151.9 180.2l2.1 .1"/>
</g>
<!-- layer: 4 -->
<g fill="none" stroke="#000" stroke-width=".25">
<path d="M66.8 194.9h4.1M66.8 187.3h4.1M67.1 184.3h.2M67.2 191.4h3.3M67.2 190.4l-.2 .5 .2 .5M67.3 190.5a.39 .39 0 0 1 .4 .4 .39 .39 0 0 1-.4 .4M67.3 191.3h-.2M67.3 185.1l-.2 .1M67.3 184.4h.2M67.5 184.4l.2 .2M67.5 185.2v3.2h2.7M67.5 185l-.2 .1"/>
<path d="M67.5 188.6v6.3M67.6 188.5h.1M67.6 194.7a1.29 1.29 0 0 0 1.7 1.4 1.29 1.29 0 0 0 .5-2.2 1.29 1.29 0 0 0-2.1 .6l-.1 .4M67.7 184.6v.2l-.2 .2M68.2 184.6v.3M68.2 184.9l.2 .1M68.3 190.6a.37 .37 0 0 0-.1 .4 .37 .37 0 0 0 .4 .3M68.4 184.4l.5-.1 .5 .1M68.4 185l.5 .1 .5-.1M68.4 184.4l-.2 .2M68.6 191.2l.2 .1M68.6 190.5l-.2 .1"/>
<path d="M68.8 190.5h-.2M68.9 190.4h.1M68.9 190.5l.5 .1M69.4 184.4l.1 .2M69.4 190.6a.43 .43 0 0 1 .1 .6 .43 .43 0 0 1-.6 .1M69.5 184.6v.3l-.1 .1M70.1 184.6a.38 .38 0 0 0 .4 .5M70.1 188.6v6.3M70.2 188.4v.1M70.2 185.2v3.2M70.5 191.3h.1M70.5 185.1l.1 .1"/>
<path d="M70.5 190.5a.39 .39 0 0 0-.5 .4 .39 .39 0 0 0 .5 .4M70.5 184.4l-.4 .2M70.5 190.4h-3.4l.2 .1M70.5 184.2h-3.3l-.2 .5 .2 .5h3.3M70.5 190.4l.3 .5-.3 .5M70.5 184.2l.3 .5-.3 .5M70.6 190.4l-.1 .1M70.6 184.3h-.1M146.3 184.2h.2M146.4 185.1h.1M146.4 184.2h.4h-.4M146.4 185.1h3.3"/>
<path d="M146.4 184.1l-.2 .5 .2 .5M146.5 185h-.2M146.5 184.2l.4 .3M146.7 185.1v3.2h2.7v-3.2M146.8 188.3h.1M146.8 184.2h1.3h-1.3M146.8 188.4v3.3a4.3 4.3 0 0 0 4.5 4.3 4.3 4.3 0 0 0 4.1-4.7M146.9 184.7l-.4 .3M146.9 184.4v.4M147.4 184.8l.5 .2 .7-.1M147.4 184.5v.2M148.6 184.3l-.7-.1-.5 .3"/>
<path d="M148.6 184.3l.2 .2M148.7 184.5v.2M148.8 184.8l-.2 .1M149.3 184.7l.1 .2M149.3 188.4v1.9a2.66 2.66 0 0 0 .8 2.9 1.76 1.76 0 0 0 2.8-1.5M149.4 184.2h-1.3h1.3M149.4 188.4h.1M149.4 188.3h.1M149.4 184.3l-.2 .2 .1 .3M149.5 184.9l.2 .1M149.7 185h.1M149.7 184.2l-.2 .1"/>
<path d="M149.7 184.2h-.3h.3M149.8 184.1l.2 .5-.2 .5M149.8 184.2h-.1M152.4 190.4h.1M152.4 190.3h3.4M152.4 190.3l-.2 .4 .2 .5M152.5 191.3h3.2M152.5 190.4a.4 .4 0 0 1 .5 .4 .4 .4 0 0 1-.5 .4M152.5 191.2h-.1M152.8 191.3v.1M152.8 191.3h.1M152.8 191.4v.3"/>
<path d="M153.5 190.9l.1 .2M153.6 191l.5 .1M153.6 190.5l-.2 .4M154.1 190.4l-.5 .1M154.1 190.2a4 4 0 0 1-1.1 3.9 3 3 0 0 1-3.2 .3 3 3 0 0 1-1.7-2.7M154.1 190.3h.1M154.1 190.4l.5 .1M154.6 191l-.5 .1M154.7 190.5l.1 .1M154.8 190.6v.3M154.8 190.9l-.1 .2M155.5 190.5a.33 .33 0 0 0-.2 .3 .33 .33 0 0 0 .2 .3"/>
<path d="M155.5 191.1l.2 .1M155.7 191.2h.2M155.7 190.4l-.2 .1M155.8 190.3l.2 .4-.2 .5M155.9 190.4h-.2M157.1 187.1a3 3 0 0 0-3 3.1M157.5 187.1h11.7M163.6 185.9h-6.5a4.3 4.3 0 0 0-4.3 4.4M163.6 188.4h-6.5a1.76 1.76 0 0 0-1.7 1.9M163.9 189.3l.4 .3 .7 .1M165 185.9h2.5v2.5h-2.5M165 184.5a1.2 1.2 0 0 0-1.4 1.2v2.8l.3 .9"/>
<circle cx="68.9" cy="187.2" r="1.29"/>
<circle cx="68.9" cy="187.2" r="2.6"/>
</g>
<!-- layer: 1 -->
<path d="M171.9 169.6l1.3-.1 .2-.3-.1-.4-.4-.2h-1v2.2M172.1 178l-3.8 6.5M172.7 169.6l.7 1.2M174.2 169l.5-.4v2.2M177.8 168.1l-1.9 3.5M178.4 169.1l.1-.3a.75 .75 0 0 1 1.1 0 .72 .72 0 0 1-.2 .9l-1.1 1.1h1.5M179.1 171.3h-7.7l-4.7 8" fill="none" stroke="#000" stroke-width=".25"/>
<path d="M166.4 179.2l.5 .3-1.1 1.2zM168 184.3l.5 .3-1 1.3z" fill="#000" stroke="#000" stroke-width=".21"/>
<!-- layer: DEFAULT -->
<g fill="none" stroke="#000" stroke-width=".25">
<path d="M165 157.6l2.9 2.9M165 159l2.9 2.9M165 156.2l2.9 2.9M166.5 156.2l1.4 1.4M165 168.9l2.9 3M165 170.4l2.9 2.9M165 171.8l2.9 2.9M165 173.2l2.9 3M165 174.6l2.9 3M165 176.1l2.9 2.9M165 177.5l2.9 2.9M165 178.9l2.9 2.9"/>
<path d="M165 167.6l2.9 2.8M165 160.5l2.9 2.8M165 161.9l2.9 2.8M165 163.3l2.9 2.9M165 164.7l2.9 2.9M165 166.1l2.9 2.9M165 180.4l2.9 2.9M165 181.8l2.9 2.9M165 183.2l2.9 2.9M165 184.6l2.9 3M165 186l2.9 3M165 187.5l2.9 2.9"/>
<path d="M165 188.9l2.9 2.9M165 190.3l2.9 3M165 191.7l2.9 3M165 193.2l2.9 2.9M165 194.6l2.9 2.9M165 196l2.9 2.9M165 197.5l2.9 2.9M165 198.9l2.9 2.9M165 200.3l2.9 2.9M165 201.7l2.9 3M165 203.2l2.9 2.9M165 204.6l2.9 2.9"/>
<path d="M165 206l2.9 2.9M165 207.4l2.9 3M165 208.8l2.9 3M165 210.3l2.9 2.9M165 211.9l1.7 1.7"/>
</g>
<text font-size="6.4" x="26.3" y="31">DAELIM</text>
<text font-size="6.2" x="161.2" y="282.6">A4(210X297)</text>
<text font-size="5.5" x="82.9" y="282.3">대림통상주식회사</text>
<g font-size="5.3">
<text x="173.2" y="178.9">32</text>
<text x="42.3" y="218.7">F.L</text>
</g>
<g font-size="3.7">
<text x="72.6" y="25.5">품</text>
<text x="88.7" y="25.5">명</text>
<text x="117.7" y="25.5">품</text>
<text x="130.1" y="25.5">번</text>
<text x="148.2" y="25.5">KS기호</text>
<text x="168.7" y="25.5">제도년월일</text>
<text x="31.4" y="42.3">비</text>
<text x="43.8" y="42.3">고</text>
</g>
<g font-size="2.9">
<text x="71.5" y="33.8">평면붙임 세면기</text>
<text x="119.8" y="33.4">DL-403J</text>
<text x="153.7" y="33.4">L610</text>
<text x="172.8" y="33.3">25.10.17</text>
<text x="122.3" y="241">품 번</text>
<text x="146" y="241">품</text>
<text x="153.8" y="241">명</text>
<text x="169.2" y="240.8">수량</text>
<text x="181.7" y="241">비고</text>
</g>
<text font-size="2.8" x="162.2" y="136.2">W.L</text>
<text font-size="2.7" x="46.7" y="243.3">※ NOTE</text>
<g font-size="2.2">
<text x="121.8" y="245.8">DL-403J</text>
<text x="147.7" y="245.8">세면기</text>
<text x="171.5" y="245.6">1</text>
<text x="47.3" y="248.5">KS L 1551 위생도기에 따라</text>
<text x="141.3" y="250.5">대붙이온냉수혼합꼭지</text>
<text x="171.5" y="250.6">1</text>
<text x="46.8" y="256.7">①≤40mm : ±2mm (KS)</text>
<text x="47" y="252.7">실 제품 치수는 다음 허용공차 내에서 변할 수 있습니다.</text>
<text x="145.4" y="255.5">세면기폽업</text>
<text x="171.5" y="255.3">1</text>
<text x="46.8" y="260.8">②≥40mm : ±5% (KS)</text>
<text x="143.3" y="260.2">관붙이앵글밸브</text>
<text x="171.8" y="260.1">2</text>
<text x="46.8" y="264.8">③최대 허용공차 ≥ ±25mm (KS)</text>
<text x="121.4" y="269.9">DFL-110</text>
<text x="144" y="264.8">세면기P트랩</text>
<text x="146.3" y="269.6">앵커볼트</text>
<text x="171.5" y="265">1</text>
<text x="171.5" y="270">1</text>
<text x="47" y="270.6">주의 : 본 도면은 참고용입니다 정확한 시공을 위해서 반드시</text>
<text x="47" y="274.4">제품의 사이즈를 실측하고 시공하여 주시기 바랍니다.</text>
<text x="181" y="270">2개1조</text>
</g>
</svg>
